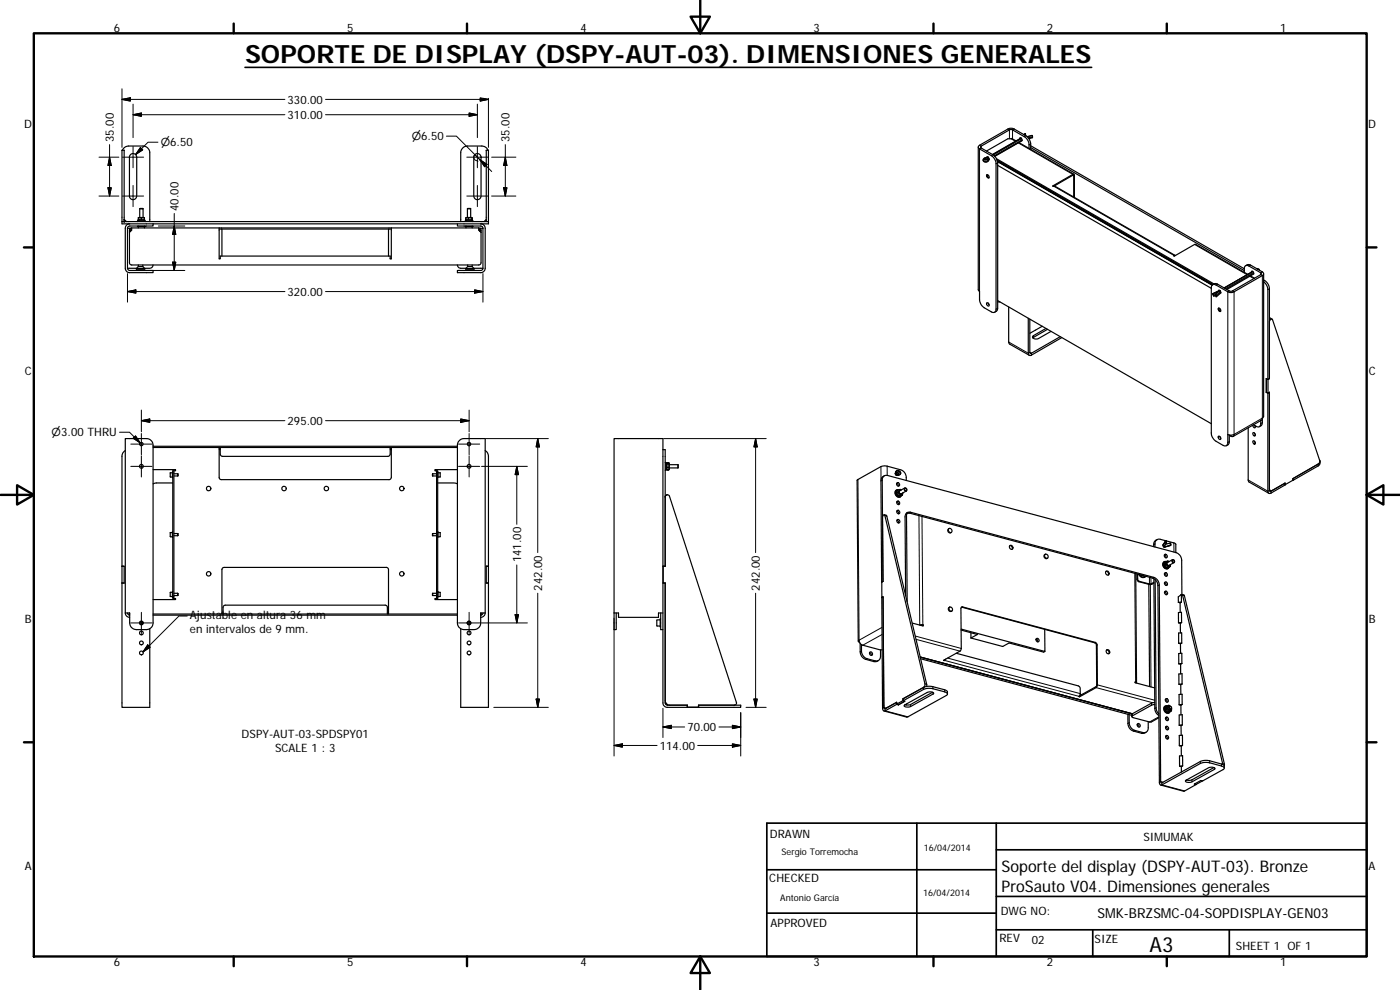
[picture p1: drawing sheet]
<svg xmlns="http://www.w3.org/2000/svg" width="420mm" height="297mm" viewBox="0 0 420 297" stroke-linecap="round" stroke-linejoin="round" font-family="sans-serif">
<g fill="none" stroke="#000" stroke-width=".36">
<path d="M36.6 45.1h.1M36.6 45.1v21.4M36.6 45.1h.7M36.7 45.1l.6-.8 1-.4 4.6-.1a2.04 2.04 0 0 1 2 2v20.7M37.3 45.1h.1M37.3 45.1v21.3M39.3 46.3a1.1 1.1 0 0 1 1.1-.1 1.1 1.1 0 0 1 .6 1v11.6a1.09 1.09 0 0 1-1.1 1.1 1.09 1.09 0 0 1-1-1.1v-11.6zM142.6 46.3a1.1 1.1 0 0 1 1.1-.1 1.1 1.1 0 0 1 .7 1v11.6a1.09 1.09 0 0 1-1.1 1.1 1.09 1.09 0 0 1-1.1-1.1v-11.6zM145.9 45.1h.1M145.9 45.1h.7M145.9 45.1v21.4M146.4 45.1l-.5-.8-1-.4-4.6-.1a2.01 2.01 0 0 0-2 2v20.7"/>
<path d="M146.6 45.1h.1M146.6 45.1v21.4M293.6 44.1v42.8l.4 .5v2.5a3.2 3.2 0 0 0 1.4 2.5l2.1 1.2a.85 .85 0 0 0 1 .1 .85 .85 0 0 0 .4-.9v-43.7a3.1 3.1 0 0 0-1.4-2.4l-3.5-2a.59 .59 0 0 1-.4-.6 .59 .59 0 0 1 .4-.5l8.5-4.9a2.02 2.02 0 0 1 1.9 0l3.5 2a3.1 3.1 0 0 1 1.4 2.5v1.6M295.5 47.6l1-.3-.4 .5a.36 .36 0 0 1-.4 .1 .36 .36 0 0 1-.2-.3zM296.1 47.3v-.1a.46 .46 0 0 1 .6-.1 .46 .46 0 0 1 .1 .6M296.1 52.5a.54 .54 0 0 1 .7 .2 .54 .54 0 0 1-.2 .7 .7 .7 0 0 1-.5-.9zM296.2 52.5l.5 .8M296.3 47.3h.1M296.3 52.4a.7 .7 0 0 0 .5 1M296.5 47.4l.2 .6M296.5 47.1l-.9 .3a.73 .73 0 0 0-.2 1.2 .73 .73 0 0 0 1.2-.3l.1-.3M296.8 48h-.1"/>
<path d="M299.1 47.6l65.2 37.6M299.2 48l64.9 37.3M299.3 48v.3l64.5 37.2M299.4 48.5l64.4 37.1M299.4 49.6l64.1 36.9M300.5 48.7l-.2 .2M304.9 42.3l-1.3-.7h-1.1l-6.4 3.7M305.8 42.8l16.5 9.5M306 41.7v-.2a.44 .44 0 0 1 .6-.1 .44 .44 0 0 1 .1 .6M306.2 52l-.2 .2M306.4 41.4l-8.6 5M306.7 42.3l-8.1 4.6"/>
<path d="M307.8 40.2v.5M307.8 40.2l-.3 .3M307.8 40.2l-.5 .2M308.3 41l1.5-.3v.6l-1 .3M308.8 44.5v-1a2.94 2.94 0 0 0-1.4-2.5l-3.5-2-.7-.1-8.8 5 .1 .5 3.5 2a3.1 3.1 0 0 1 1.4 2.5v43.6l-.1 .6-.8 .6M309.3 43.7l64.1 36.9M309.3 44.3l64.1 36.9M316.3 55.9l5.8-3.3 .1 6.5M322.4 59.2l-.1-6.9-6.4 3.5 .7 .1 36 20.7M36.6 66.5v.7h9.3M36.6 66.5h110M37.3 65.8l.6 .7"/>
<path d="M38.3 68.5v12M38.3 68.5h.9M38.9 69.1v9.7l.1 .5 .5 .2h104.2l.5-.2 .2-.5v-9.4M38.9 69.4h.3M38.9 69.1h.3v.3M38.9 67.2a1.3 1.3 0 0 0-1.3 1.3v12a1.3 1.3 0 0 0 1.3 1.3h7v-.6h-7l-.3-.1-.3-.6M39.2 69.4h.1M39.5 68.4l-.5 .2-.1 .5M39.5 68.7l-.3 .4M39.5 68.4v.7l-.6 .6M39.5 68.4h26.3M41.3 66.5v-.2h2.3v.2"/>
<path d="M41.3 67.8v.2h2.3v-.2M41.4 66.3v-.2h2.1v.2M41.5 68v.4M41.5 65.4h.9M41.5 80h1.4M41.5 65.4v.5M41.5 79.5v.5M41.5 80l-.6 .6M41.5 67.8h1.9M41.5 65.9l.2 .2M41.9 62.7v2.6M41.9 62.7h1"/>
<path d="M42.4 65.4h.9M42.4 65.9h.9M42.4 65.4v.5M42.4 65.9h-.9M42.9 79.5v.5M42.9 80l.5 .6M42.9 62.7v2.6M43.3 68v.4M43.3 65.4l-.1-.1h-1.5l-.2 .1M43.3 65.9l-.1 .2M43.3 65.4v.5M45.9 79.5l-.5 .9-2 .1"/>
<path d="M45.9 67.2h91.4M45.9 67.2v.6h-7l-.4 .2-.2 .5M65.8 68.7h51.6M65.8 68.4h51.6M66.6 68.7v8.1M116.6 68.7v8.1M117.4 68.4v9.3h-.3v-.9h-51v.9h-.3v-9.3M117.4 68.4h26.3M137.3 79.5l.5 .9 2 .1M139.6 66.5v-.2h2.3v.2M139.6 67.8v.2h2.3v-.2M139.7 66.3v-.2h2.1v.2"/>
<path d="M139.8 65.4h.8M139.8 65.9l.2 .2M139.8 65.9h.8M139.8 65.4v.5M139.8 68v.4M139.8 67.8h1.9M140.3 62.7h1M140.3 62.7v2.6M140.3 80h1.4M140.3 79.5v.5M140.3 80l-.5 .6M140.6 65.4h1"/>
<path d="M140.6 65.9h1M140.6 65.4v.5M141.3 62.7v2.6M141.6 65.4h.2v.5h-.2M141.6 65.4v.5M141.7 68v.4M141.7 79.5v.5M141.7 80l.6 .6M141.7 65.3h-1.7l-.2 .1M141.7 66l-.2 .1M143.7 68.7l.3 .4M143.7 68.4v.7l.7 .6"/>
<path d="M143.7 68.4l.5 .2 .2 .5M144 68.5h.9M144 69.1v.3h.4v-.3M144 69.4h.1M144 69.1h.4M144.3 67.2a1.37 1.37 0 0 1 1.3 1.3v12a1.37 1.37 0 0 1-1.3 1.3h-7v-.6h7l.4-.3 .2-.4M144.9 68.5v12M145.9 65.8l-.6 .7M146.6 66.5v.7h-9.3v.6h7l.4 .2 .2 .5M352.7 76.7h-.5l.2 .2 6.3-3.6 15.8 9M373.8 79.7l.7-.3h.6l3.8 2.2a.59 .59 0 0 1 .3 .5 .59 .59 0 0 1-.3 .6l-8.5 4.8a2.02 2.02 0 0 1-1.9 0l-3.6-2a.88 .88 0 0 0-1-.1 .88 .88 0 0 0-.4 1v43.5a3 3 0 0 0 1.4 2.5l2.2 1.2a.88 .88 0 0 0 1 .1 .88 .88 0 0 0 .4-.9v-2.5a2.02 2.02 0 0 0 1.9 0 .57 .57 0 0 1-.3 .7 .57 .57 0 0 1-.7-.1l-.5-.3M38.3 80.5h2.7"/>
<path d="M40.9 80.6a.81 .81 0 0 0 1.1 .2h1.4v-.2M40.9 80.6h2.5M139.8 80.6a.76 .76 0 0 0 1.1 .2h1.4v-.2M139.8 80.6h2.5M142.2 80.5h2.7M296.1 90.9a.55 .55 0 0 1 .7 .3 .55 .55 0 0 1-.2 .6 .73 .73 0 0 1-.5-.9zM296.5 90.9l.4 .6M299.4 90.2l64.1 36.9M299.4 90.6h.7M302.7 92.1l.1 10.9 6.1 3.6M308.6 95.5v10.5a.6 .6 0 0 0 .3 .6 .6 .6 0 0 0 .7 0l9.1-5.3M309.1 95.8l.1 10.2 9-5"/>
<path d="M310.7 99.1l-1.6 .9M312.8 97.9l-2.1 1.2M313.9 98.6l-3.7 2.1a.61 .61 0 0 0-.2 .8 .61 .61 0 0 0 .8 .2l.9-.2 3.7-2.1M314.4 98.8l-4.4 2.6M361.5 83.8l-.3 .2M362.3 84.3v.3M364 88.1l.3 .7M364 88.1h.1M364 88.1l2-.9-1.4 1.1M364.6 88.3l.4 .2 .1 .5zM364.7 88.6l-.4 .2M365.7 92.5a.55 .55 0 0 1 .6 .3 .55 .55 0 0 1-.2 .7l-.5-.6z"/>
<path d="M365.7 92.5l.6 .9M365.8 92.4l.1 .7 .4 .3M365.9 87.2h.1M366.1 87.1l-2.1 1M366.1 87.2h.1M366.2 87.3l-.4-.3-.1 .4M366.4 87.9l-1.3 1.1M373.4 80.6a.85 .85 0 0 1 .4-.9 .85 .85 0 0 1 1 .1l3.7 2.1v.4l-8.9 5.1-.7-.1-3.7-2.2h-.6l-.7 .3M373.4 80.6v1.1M375.3 82.8l1.2 .7M375.5 81.7l.1-.3 .2-.1 .4 .5M376 81.4l-8.6 5"/>
<path d="M376.2 82.2l-8 4.7M377.3 80.7h.5l.2 .4M377.3 80.7l.1 .1M379.2 84a3.2 3.2 0 0 1 1.8 2.6v27M379.2 84.6a3.2 3.2 0 0 1 1.3 2.3v26.9M379.2 82.1v42.8l-.3 .6M381 95.5l.8 .3M381 96.6a.61 .61 0 0 1 .2-.7 .61 .61 0 0 1 .7 0l14.2 42.5-.5 .8-7.6 4.4M380 117.7l.5 .3M380.1 113.6v4.1M380.1 117.7l.4 .2M380.1 117.7h-.1"/>
<path d="M380.5 113.8l-.5-.2v4.1M380.5 113.8h.1M380.5 113.8v4.1M380.9 117.7h.1M380.9 113.6h.1M381 113.6l-.5 .2M381 117.7v29.6l.3 .1 4.4-2.5-.1 .6-4.2 2.5a.58 .58 0 0 1-.6 0 .58 .58 0 0 1-.3-.6v-29.4M381 117.7l-.5 .3M381 117.7l-.5 .2M37.6 131.6h6.3a2 2 0 0 1 2 2v53.3a1.97 1.97 0 0 1-2 2h-3a2.08 2.08 0 0 1-2-2v-3h-1.3zM37.6 135.2l-.7 .7-.3 1v75.3h8.3v-23.6M45.9 134.3h91.4"/>
<path d="M45.9 133.9h91.4M65.8 134.3v9l.3 .5 .3 .1h50.5l.5-.6v-9M65.8 134.9h.3M66.1 134.3v2.1l.7 .5h49.6l.7-.5v-2.1M117.1 134.9h.3M138 132.1l1.3-.5h6.3v52.3h-1.3v3a1.97 1.97 0 0 1-2 2h-3a2.05 2.05 0 0 1-2-2v-53.3l.2-1zM145.6 135.2l.7 .7 .3 1v75.3h-8.3v-23.6M199 134.9v-3.3h-14.7v52.3M199 134.9h.6v35h-.6v5h.6v36M199 134.9v76a1.34 1.34 0 0 0 1.3 1.3h6M199.6 138.7v2.4M199.8 138.9h.3v2h-.3"/>
<path d="M200.2 139.2h.5M200.2 139.2v1.1M200.2 138.9v.3M200.2 138.9h.1M200.2 138.9l-.1 .3M200.7 138.9l.2 .3v1.5l-.2 .3M200.7 138.9v.3M200.7 139.2v1.1M200.7 138.9h-.5M200.9 139.4h2.5M203.4 139.4v1M365.7 130.9a.53 .53 0 0 1 .6 .3 .53 .53 0 0 1-.2 .7l-.5-.6z"/>
<path d="M366.1 131l.3 .5M368.9 130.5v2.5l-.9 .7M374.6 128.3v15.9l.3 .4 5.9 3.4M376 127.6a.47 .47 0 0 0 .1 .6 .47 .47 0 0 0 .7-.1l-.1-.3M376.1 129.8a.54 .54 0 0 1 .6 .3 .54 .54 0 0 1-.2 .7 .73 .73 0 0 1-.4-1zM376.1 132.2a.5 .5 0 0 1 .7 .4 .5 .5 0 0 1-.4 .6 .64 .64 0 0 1-.3-1zM376.5 129.9l.3 .6M376.5 132.4l.3 .5M376.5 127.7l.3 .3M378.4 126.2v.9a.86 .86 0 0 1-.5 .9 .86 .86 0 0 1-.9-.1l-.9-.5M378.9 125.5l-.3 .6-8.5 4.9M378.9 125.5l-.1 1.8-.8 .7"/>
<path d="M395.6 139.3l-7.5 4.3M396 138l.2 .5-.5 .7M396.2 138.5l-.1 .7-.3 .5-7.7 4.4M45.9 140.9h6.8v.3h-.5M51.7 141.9h-.6v1.2h.6M51.7 159.8h-.6v1.2l.6 .1M51.8 159.6v1.6M51.8 141.6v1.7M51.8 141.2h.4v38.4h-.4zM51.8 144.9h-4.9l-1 .3M52.2 142.2h1.1M52.2 142.8h1.1"/>
<path d="M53.3 142.2v.6M129.9 142.2v.6M129.9 142.2h1.1M129.9 142.8h1.1M131 141.2h.3v38.4h-.3zM131.3 159.6v1.6M131.3 141.6v1.7M131.3 144.9h5l1 .3M131.5 159.8h.6v1.2l-.6 .1M131.5 141.9h.6v1.2h-.6M137.3 140.9h-6.8v.3h.5M199.6 149.1a.66 .66 0 0 1 .6-.6 .66 .66 0 0 1 .7 .4l20.2 62-.3 .5-.4 .2"/>
<path d="M199.8 148.7l-.2 .3M200.1 140.7l.1 .3M200.2 148.5l-.3 .1M200.2 148.5h.1M200.2 140.9v.1M200.2 141h.5M200.2 140.3h.5M200.2 140.3v.7M200.7 140.3v.7M200.9 140.4h2.5M264.8 155.3a.55 .55 0 0 1 .1-.6 .55 .55 0 0 1 .6-.1l12.1 50.6-.3 .9-6.3 3.6v.5l-1.9 1.1M265.4 154.5l.7 .4 12 50.5v.6"/>
<path d="M265.4 142.7l-.7 .6-.3 .7 .2 30.6M268.7 141.9h.1M268.8 142.3l-.1-.1a.8 .8 0 0 1 1-1l.3 .2a.64 .64 0 0 1 .3 .7 .64 .64 0 0 1-.6 .5l-.5-.1M268.9 142.5l.5 .1M269 142.5h.2M269.1 147a1.18 1.18 0 0 0-.3 1.5 1.18 1.18 0 0 0 1.4 .6M269.1 148l.6 .8M269.1 145l.4 .4 .1 .5M269.1 150.5l.5 .4v.5M269.1 142.6h.1M269.2 153.3l.3 .3 .1 .6M269.2 142.5l-.1 .1"/>
<path d="M269.2 156.1l.4 .4v.4M269.2 141.9l-.3 .5 .2-.4a.33 .33 0 0 1 .4-.1 .33 .33 0 0 1 .1 .5h-.7M269.2 141.9h.2M269.2 141.9h.1M269.2 153.2a.49 .49 0 0 1 .8 .3 .49 .49 0 0 1-.6 .6l-.3-.4zM269.2 147.1l-.1 .9M269.3 147.1a1.04 1.04 0 0 0-.3 1.3 1.04 1.04 0 0 0 1.3 .5M269.3 141.9h.1M269.3 147.8l.7 .9M269.3 147.8l-.2 .2M269.5 147h1M269.5 147l-.3 .1"/>
<path d="M269.5 147a1.11 1.11 0 0 0-.7 1.4 1.11 1.11 0 0 0 1.4 .6l.3-.3a1.06 1.06 0 0 1-1.3-.3 1.06 1.06 0 0 1 0-1.3M269.5 147l-.2 .8M270 148.7l-.3 .1M270.4 147.1a.62 .62 0 0 0-.6 .9 .62 .62 0 0 0 1.1 0M270.8 148.6l-.8 .1M270.8 148.6l-1.1 .2M271 147.9l-.2 .7M271.5 146.4l-1.5 .9a.51 .51 0 0 0-.1 .6 .51 .51 0 0 0 .6 .2M272 144.2a2.68 2.68 0 0 0-1.7-3.2l-4.1-1.1h-1.4l-7.6 4.1 .4 48.4M272 147.3l-1.5 .8M272 154l.3 26.6M272.1 153.9h.8l73 19.5a2.48 2.48 0 0 1 1.6 2.3l.4 59a.6 .6 0 0 0 .2 .7 .6 .6 0 0 0 .6 .1l12-6.6 2-.1 3.9 1a.59 .59 0 0 1 .7 .3 .59 .59 0 0 1-.2 .8l-6.2 3.4"/>
<path d="M272.8 153.9l-.8 .4M284.7 158.7a.61 .61 0 0 1 1 .3 .61 .61 0 0 1-.6 .8l-.5-.6zM284.8 158.6a.68 .68 0 0 0-.3 .9 .68 .68 0 0 0 1 .3M381 146.6a.57 .57 0 0 0 .2 .6 .57 .57 0 0 0 .7-.1M381 147l.2 .2M385.6 145.4h.1M388 143.6v.5M388 144.1l-2.3 1.3M388.1 143.6l-.1 .5M36.6 169.9h.7v5h-.7M36.6 174.9h.7M36.6 169.9h.7"/>
<path d="M51.7 177.7l-.6 .1v1.2h.6M51.8 177.5v1.7M52.2 178h1.1M52.2 160.1h1.1M52.2 160.7h1.1M52.2 179.6h.5v.3h-6.8M52.2 178.7h1.1M53.3 178v.7M53.3 160.1v.6M129.9 160.1v.6M129.9 160.1h1.1M129.9 160.7h1.1"/>
<path d="M129.9 178v.7M129.9 178h1.1M129.9 178.7h1.1M131 179.6h-.5v.3h6.8M131.3 177.5v1.7M131.5 177.7l.6 .1v1.2h-.6M145.9 174.9h.7M145.9 169.9h.7M146.6 169.9h-.7v5h.7M199 174.9h.6M199 169.9h.6M264.6 174.6v.1"/>
<path d="M264.6 174.6l.4-.1-.2-30.4a1.27 1.27 0 0 1 1.6-1.4l86.6 23.1a2.45 2.45 0 0 1 1.6 2.3l.1 10.3 .8 .4 12 50.5-.1 .5M264.6 174.7l.1 4.6 .3-.2M264.7 179.3h.1M265 179.1l.3 33.4 .4 .1 3.4-1.9M265 179.1l-.4 .2 .3 33.2a.63 .63 0 0 0 .1 .6 .63 .63 0 0 0 .7 .2l3.4-2M271.8 178.7l-.2-23.6a1.29 1.29 0 0 1 1.7-1.4l73 19.5a2.46 2.46 0 0 1 1.6 2.3l.4 59.1 .4 .3 12-6.6h2.3l3.8 1 .6 .5M303.1 163.7a.75 .75 0 0 1 .6 1.1M313.7 166.3a.63 .63 0 0 1 .8 .4 .63 .63 0 0 1-.5 .8 .75 .75 0 0 1-.3-1.2zM313.7 166.3a.67 .67 0 0 0-.3 1 .67 .67 0 0 0 1 .2M331.9 171.5a.7 .7 0 0 1 .7 .3 .7 .7 0 0 1 0 .8M331.9 171.4a.6 .6 0 0 1 .9 .4 .6 .6 0 0 1-.6 .7l-.4-.4zM340.9 172.1l.2 32.7"/>
<path d="M341.2 172.2v1.6l.3 .6 3.3 .9M341.4 172.3v1.5l.4 .6 3.3 .9 1.2-.6M341.7 172.3a1.35 1.35 0 0 0 2 .8M342 172.4a1.24 1.24 0 0 0 1.9 .5M342.4 172.5l.1 .1M342.5 172.6l1.2 .3M342.6 172.6h-.1M344.8 175.3l.2 30.7M346.3 174.9l-.7 .4h-.8M346.3 173.6l.3 39a2.48 2.48 0 0 0 1.2 2.1M346.7 173.9l.3 38.5 .2 1 .6 .8M347.3 161.9a1.63 1.63 0 0 0-1.1 2.1"/>
<path d="M349.2 163.3l-.1 .1M349.4 168.5a1.19 1.19 0 0 0-.3 1.5 1.19 1.19 0 0 0 1.5 .6M349.5 166.5l.3 .3 .1 .6M349.5 172l.4 .3 .1 .6M349.5 174.8l.5 .4v.5M349.5 169.7l.7 .7M349.5 177.6l.5 .4v.4M349.6 174.7a.52 .52 0 0 1 .7 .3 .52 .52 0 0 1-.4 .7l-.4-.5zM349.6 166.3a.51 .51 0 0 1 .8 .5 .51 .51 0 0 1-.8 .4l-.2-.5zM349.6 168.6a1.04 1.04 0 0 0-.3 1.3 1.04 1.04 0 0 0 1.3 .5M349.7 169.6l.8 .6M349.7 168.6v1"/>
<path d="M349.7 168.6l-.2 .1v1M349.7 169.6l-.2 .1M349.8 162.3l-.8 1.1M349.8 162.3l.3-.1v.7a.39 .39 0 0 1-.4-.2 .39 .39 0 0 1 .1-.4zM349.9 162.2l-1.7-.4a1.25 1.25 0 0 0-1.6 1.4v.9M350 168.5a.95 .95 0 0 0-.5 1.3 .95 .95 0 0 0 1.4 .3M350 168.5a1.09 1.09 0 0 0-1 1.1 1.09 1.09 0 0 0 1.1 1l.6-.1 .2-.4M350.1 162.3l2.8 .9v2.6M350.1 162.9l-.7 1.2M350.5 170.2l-.3 .2M350.7 168.6a.67 .67 0 0 0-.7 .8 .67 .67 0 0 0 1.1 .4l.1-.4M350.8 168.5l-.3-.2-.8 .3"/>
<path d="M351.2 162.9l.2 .4-.2 .3M351.2 162.9v.7M351.2 162.9l-1.3 .4M351.2 163.6l-1.8 .5h.3M351.2 169.9l-.7 .3M351.2 169.9l-1 .5M351.3 169.4l-.1 .5M351.3 163.7l-1.7 .4M351.8 167.9l-1.4 .9a.5 .5 0 0 0-.1 .6 .5 .5 0 0 0 .5 .2l1.6-.8M354.5 178.4l-.9 .7v1.6M354.5 178.4l-.1 .1M354.5 178.4h.3l.1 .2 12 50.8"/>
<path d="M354.6 178.4v2.3M37.6 183.9a1.3 1.3 0 0 0 1.3 1.3M38.3 183.9l.3 .6 .3 .1M38.9 184.2h.1M38.9 183.9v.7M42.2 186.5h.5l.2 .4-.2 .4h-.5l-.3-.4zM45.9 184.6h91.4M45.9 184.2h91.4M66.6 184.2v-13.3l.2-.5 .5-.2 48.8 .1 .5 .6v13.3M66.9 184.2l.1-2.1 .6-.5h48l.6 .5 .1 2.1M140.6 186.5h.5l.1 .5-.3 .4-.4-.1-.2-.5zM144.3 184.2h.1"/>
<path d="M144.4 183.9v.7M144.9 183.9l-.2 .5-.4 .2M145.6 183.9a1.37 1.37 0 0 1-1.3 1.3M184.3 183.9v5h.6v-5M184.3 183.9h1.3v1.3h12v-1.3h1.4M198.1 186l-1 .1v1.7h1M198.3 183.9v5h.7M198.3 185.7v2.4M258 192.7l-.4-.3 .2-.3a1.57 1.57 0 0 0 1.1 1.5l5.1 1.4h.7M258.1 193l.1 2.6a2.38 2.38 0 0 0 1.6 2.2l2.7 .7 1.1-.3M258.5 193.4v1.9a2.51 2.51 0 0 0 1.7 2.3l2.4 .7a1.25 1.25 0 0 0 1.7-1.4v-1.9M261 195.8l.4 .2 .1 .6"/>
<path d="M273.8 186.9l3.3 .9-.1-.3h-1M276.2 197.1l63.6 17.1M276.3 187.6l.6 .2M276.3 197.7l63.4 16.9M277.1 187.5l-.2 .1M283.4 198v.2M283.8 197.8l-.3 .4-.3-.1 4.9-2.7 .3-.5v-12.3l.4-.5 39.9 10.6 .6 .8v12.2l-.3 .6-5 2.8M284.9 182.3a.59 .59 0 0 1 .9 .3 .59 .59 0 0 1-.5 .7l-.5-.5zM285 182.2a.67 .67 0 0 0-.3 .9 .67 .67 0 0 0 1 .2M287 196l36.6 9.8 .6 .6v2l-.5 .6 .3 .1M288.4 188.7l25.2 6.8-.1-6.7M288.4 189l4.9 1.4-1.9 1"/>
<path d="M288.5 182.2l40.3 10.8 .2 .6 .1 12.1-.1 .3-5 2.7M291.4 191.4l9.5 2.6 1.9-1.1 10.4 2.8 .4-.2M291.4 189.8v1.6M311 191.7l.3 .3 .1 .6M332.1 195a.75 .75 0 0 1 .6 1.2M353.6 180.7l.6 .2M353.7 186.9l.5 .1M353.7 193l.6 .2M353.8 199.2l.5 .1M354.2 180.9v2.9M354.2 187l.1 2.9M354.3 193.2v2.8"/>
<path d="M354.3 199.3v2.9M354.6 180.7h-1M354.6 180.7l-.4 .2M354.6 186.8v-3.1l-.9 .1v3.1M354.6 186.8l-.9 .1M354.6 186.8l-.4 .2M354.7 193l-.1-3.1h-.9v3.1M354.7 193h-1M354.7 193l-.4 .2M354.7 199.1v-3.1l-1 .1 .1 3.1M354.7 199.1l-.9 .1M354.7 199.1l-.4 .2"/>
<path d="M199.6 210.9l.7 .5M199.6 210.2a1.3 1.3 0 0 0 1.3 1.4M199.6 210.9l.2 .5 .5 .2h6v.6M209.6 211.6v.6h-3.3M209.6 211.6h10.8M209.7 211.6v.6h-3.4M220.4 211.6h1.9v.6h-12.6M265.2 211.6a.6 .6 0 0 0 .2 .7 .6 .6 0 0 0 .6 .1M265.7 212.5h.2M269.1 211.3l.5 .2M269.1 210.7v.6M269.1 211.3l.6 .1"/>
<path d="M269.6 211.4v.1M271.1 210.2l6.9-3.6h1.7l3.8 1a.61 .61 0 0 1 .7 .2 .61 .61 0 0 1 0 .8l-11.9 6.5-7-1.8M271.4 211.6l6.8-3.8 .9-.2a.69 .69 0 0 1 1 .6l-7.4 4a1.1 1.1 0 0 1-1.4-.5zM271.5 210.4l-1.8 1M272 211.2v.3M279.9 207.7l-6.8 3.8h-1.5M284.3 208.2v-.7l-.8-.5-3.8-1h-2l-6.7 3.6 .1 .6 .5 .2-2 1.1M324 208.8v.3M324.2 208.3l.4 .1M338.5 214.3v2.8a2.43 2.43 0 0 0 1.7 2.3l2.7 .6 1-.3M338.9 214.4v2.5a2.51 2.51 0 0 0 1.6 2.2l2.5 .7a1.27 1.27 0 0 0 1.6-1.4v-1.9M339.8 214.2l-.1 .8"/>
<path d="M340.7 204.7v.2M341 204.9v-.2l-.3-.2v.4l5.8 1.5M341.3 217.3l.5 .4v.4M346.6 210.8l-.9 .1-5.9 3.3M346.6 211.4l-1 .2-5.9 3.4 .4 .3 5.1 1.4 2.6-1.4M349.6 212l.7-.2a.96 .96 0 0 0-.5 1.3 .96 .96 0 0 0 1.4 .3 1.08 1.08 0 0 1-1.4 .3 1.08 1.08 0 0 1-.4-1.4zM349.7 211.9a1.18 1.18 0 0 0-.3 1.5 1.18 1.18 0 0 0 1.5 .5M349.7 209.8l.5 .4v.5M349.8 215.3l.4 .3 .1 .6M349.8 213l.8 .7M349.8 218.1l.4 .3 .1 .6M350 211.9a1.03 1.03 0 0 0-.4 1.3 1.03 1.03 0 0 0 1.4 .5"/>
<path d="M350.1 211.9l-.3 .1v1M350.1 212.9l-.3 .1M350.1 212.9l.7 .7M350.1 211.9a.79 .79 0 0 1 1.1 0M350.1 211.9v1M350.8 213.6l-.2 .1M351 211.9l-.3 .2a.5 .5 0 0 0-.1 .6 .5 .5 0 0 0 .5 .2l.4-.1M351.1 211.9a.68 .68 0 0 0-.8 .8 .68 .68 0 0 0 1 .4l.2-.4M351.6 213.3l-.8 .3M351.6 213.3l-1 .4M351.6 212.6v.7M353.8 205.3l.6 .1"/>
<path d="M353.9 211.5l.5 .1M353.9 217.6l.5 .1M354.4 205.4v2.9M354.4 211.6v2.9M354.4 217.7l.1 2.9M354.8 205.2l-.1-3.1-.9 .1v3.1M354.8 205.2l-1 .1M354.8 205.2l-.4 .2M354.8 211.4v-3.1l-.9 .1v3.1M354.8 211.4l-.9 .1M354.8 211.4l-.4 .2M354.8 217.5v-3.1l-.9 .1v3.1"/>
<path d="M354.8 217.5l-.9 .1M354.8 217.5l-.4 .2M349.8 220.9l.4 .2 .1 .6M353.9 223.7l.6 .2M354 229.9l.5 .1M354.5 223.9v2.9M354.5 230l.1 1.6M354.9 223.7v-3.1l-1 .1v3M354.9 223.7h-1M354.9 223.7l-.4 .2M354.9 229.8v-3.1l-.9 .1v3.1M354.9 229.8l-.9 .1"/>
<path d="M354.9 229.8l-.4 .2M355.8 234.2l7-3.9 .7-.1a.73 .73 0 0 1 1.1 .6l-6.9 3.8-.8 .2a.74 .74 0 0 1-1.1-.6zM358.5 235.2l.5 .2M359 235.4l-3.7 2-7-1.9M360.9 234.3l-1.9 1.1M360.9 234.3l-.5-.1-2 1.1h.6M364.3 230.3l-6.7 3.8h-1.5M367.4 229.8v.6"/>
<circle cx="42.4" cy="133.2" r=".49"/>
<circle cx="42.4" cy="139.9" r=".57"/>
<circle cx="140.8" cy="133.2" r=".48"/>
<circle cx="140.8" cy="139.9" r=".57"/>
<circle cx="62.6" cy="146.6" r=".67"/>
<circle cx="85.2" cy="146.6" r=".67"/>
<circle cx="97.9" cy="146.6" r=".67"/>
<circle cx="120.6" cy="146.6" r=".67"/>
<circle cx="269.6" cy="145.3" r=".49"/>
<circle cx="269.6" cy="150.8" r=".49"/>
<circle cx="269.7" cy="156.4" r=".49"/>
<circle cx="271.7" cy="146.9" r=".45"/>
<circle cx="271.8" cy="146.8" r=".35"/>
<circle cx="62.6" cy="172.2" r=".67"/>
<circle cx="120.6" cy="172.2" r=".67"/>
<circle cx="303.5" cy="164.1" r=".59"/>
<circle cx="350" cy="172.3" r=".49"/>
<circle cx="350" cy="177.9" r=".49"/>
<circle cx="352.1" cy="168.3" r=".45"/>
<circle cx="352.2" cy="168.4" r=".36"/>
<circle cx="42.4" cy="192.9" r=".56"/>
<circle cx="42.4" cy="195.9" r=".57"/>
<circle cx="42.4" cy="189.9" r=".56"/>
<circle cx="42.4" cy="186.9" r=".56"/>
<circle cx="140.8" cy="192.9" r=".57"/>
<circle cx="140.8" cy="195.9" r=".58"/>
<circle cx="140.8" cy="186.9" r=".57"/>
<circle cx="140.8" cy="189.9" r=".57"/>
<circle cx="261.5" cy="196.2" r=".52"/>
<circle cx="311.4" cy="192.1" r=".52"/>
<circle cx="332.5" cy="195.5" r=".59"/>
<circle cx="341.8" cy="217.7" r=".52"/>
<circle cx="350.2" cy="210.1" r=".5"/>
<circle cx="350.3" cy="215.7" r=".5"/>
<circle cx="350.3" cy="218.4" r=".5"/>
<circle cx="351.1" cy="212.4" r=".45"/>
<circle cx="351.3" cy="212.3" r=".35"/>
<circle cx="350.3" cy="221.2" r=".5"/>
</g>
<g fill="none" stroke="#000" stroke-width=".3">
<path d="M36.6 26.6v17.6M36.6 29.8l2.5-.5v1zM36.6 29.8h48.9M39.9 31.2v10.1M39.9 34.4l2.5-.5v1zM39.9 34.4h45.6M97.7 29.8h48.9M97.7 34.4h45.6M140.8 33.9l2.5 .5-2.5 .5zM143.3 31.2v10.1M144.1 29.5v.8l2.5-.5M145.1 29.5l1.5 .3"/>
<path d="M146.6 29.5v14.7M302.5 38.7l.4 .3v2.6M304.4 38.7l-.5 .3v2.7M29.7 47.2h6M29.7 58.8h6M32.4 56.3h1l-.5 2.5zM32.9 43.4v15.4M32.9 47.2l.5 2.5h-1zM36.8 47.2h6.3M36.8 58.8h6.3M39.9 44v6.3M39.9 55.6v6.4"/>
<path d="M42.1 44.3l.7 .7-2.1 1.4zM47.4 42.7h-3l-3.7 3.7M134 40.9h3l7 7M140.1 47.2h6.3M140.1 58.8h6.3M142.2 47.3l.3 .6 .7 .3M142.4 46.6l-.2 .5M142.5 46.4l1.5 1.5M143.3 44v6.3M143.3 55.6v6.4M143.4 48.2h.1M144 47.9l2.2 1.4-.8 .7z"/>
<path d="M144 47.9l3.6 3.6M147.5 47.2h7.3M147.5 58.8h7.3M151.1 56.3h1l-.5 2.5zM151.6 47.2l.5 2.5h-1zM151.6 43.4v15.4M294 43.6l.5 .3v.5l-.5 .3v42.7M295.1 47.9a.9 .9 0 0 0 1.5 .1M295.7 47.4l-.3 .1a.52 .52 0 0 0 .4 .6 .52 .52 0 0 0 .6-.3l.2 .2M295.7 47.5v.4M296.6 48v.3M296.6 47.2l-1 .2"/>
<path d="M296.7 47.3l-.4 .5M296.8 47.9a.99 .99 0 0 1-.8 .6 .99 .99 0 0 1-.9-.4M296.8 47.9v.1M296.8 47.7v.2M296.8 47.7l-.2 .3M298 46.4l-.5 .3M299.4 48.9l-.5 .2M302.9 50.1v.3M303.4 41.6l1.3 .8M303.9 50.7v.2M305.6 42.9l16.4 9.4 .2 .4 .2-.1M306.5 41.4l-8.6 5"/>
<path d="M306.6 41.6l-8.5 4.9M306.7 42.2v.1M306.7 42.2l-8.2 4.7M306.7 42v.2M306.7 42l-8.3 4.7M307.7 40.1l-.3 .4M307.9 40.7l-.5 .3M309.3 43.2l-.5 .3M309.8 40.7l-1.5 .3M309.9 41.2l-1.2 .3M309.9 41l-1.3 .4M316.3 55.9l36 20.9"/>
<path d="M47.5 67.8h8M51.8 78.7h1l-.5 2.5zM52.3 64.1v17.1M52.3 67.8l.5 2.5h-1zM358.5 73.3l15.8 9.1M375.3 79.5l-.5 .3M38.3 87.5l2.5-.5v.9zM38.3 87.5h47.2M38.3 82.1v8.6M45.5 81.2h10M97.7 87.5h47.2M142.4 87l2.5 .5-2.5 .4z"/>
<path d="M144.9 82.1v8.6M299.4 92.5l-.5 .3M365.4 85.3l-.5 .2M366.1 87.1l-2.1 1M366.1 87.2l-1.4 1.1M366.2 87.3l.1 .2M366.3 87.5l-1.3 1M366.3 87.5l.1 .2M366.4 87.7v.2M366.4 87.7l-1.3 1.1M368.9 87.3l-.4 .2v42.8M375.1 82.9l1.2 .7"/>
<path d="M376 81.4l-8.6 5M376 81.5l-8.5 4.9M376.2 82.2v-.4l-8.4 4.8M376.3 82l-8.3 4.7M377.3 80.7l.2 .1M377.9 80.8l-.1 .2M378 81v.1M378.9 81.6l-.5 .3v.5l.5 .3v42.8l-8.5 4.8v-42.8l-.5-.2M379.5 84.2l-.3 .1M381 86.6l-.5 .3M302.7 102.6l5.9 3.4 .5-.3 .5 .3v.6M310.2 100.7v.5"/>
<path d="M35.9 129.7h3l3.2 3.2M39.3 139.9h6.3M39.3 133.2h6.3M40.7 130.8l1.4 2.1-2.1-1.4zM42.4 123v6.6M42.4 126.2l2.5-.5v1zM42.4 126.2h43.1M42.4 130.1v6.3M42.4 136.8v6.3M97.7 126.2h43.1M137.6 139.9h6.4M137.6 133.2h6.4"/>
<path d="M138.3 125.7l2.5 .5-2.5 .5zM140.8 123v6.6M140.8 130.1v6.3M140.8 136.8v6.3M144.5 139.9h13.8M145.9 131.6h18.7M155.1 139.9v17.4M155.1 139.9l.5 2.5h-1zM161.4 131.6v34.2M161.4 131.6l.5 2.5h-1zM199.2 131.6h30.7M226.8 131.6v34.2"/>
<path d="M226.8 131.6l.5 2.5h-1zM264.4 140v3.9M266.2 139.9l.1 2.7M368.9 132.5l-.4 .3M369.4 130.6v.3M378.9 126.8l-.5 .3M395.6 139.3v.5M257.5 143.9l.3 48.2 6.9-3.8M264.8 144.1l-.4 .2M265.6 154.7l.5 .2M268.7 142l.2 .5 .8 .1M268.7 142h.1"/>
<path d="M268.7 141.9v.1M268.8 141.6l.2 .3a.44 .44 0 0 1 .6-.1 .44 .44 0 0 1 0 .7M268.8 141.5a.87 .87 0 0 1 1.4 .8M269 141.4a.85 .85 0 0 1 1.3 .8M269 141.9l-.3 .5M269.1 141.9v.1M269.7 142.1l-.1 .3M270 147.3a.53 .53 0 0 0-.1 .6 .53 .53 0 0 0 .6 .2M273.3 153.7l-.4 .2M275.8 154.7l.2 32.8M276.7 154.9l.3 32.6-.3 .1M374.6 144l5.9 3.4 .5-.3 .4 .3v.6"/>
<path d="M155.1 169.5v17.4M161.4 178v34.2M226.8 178v34.2M264.7 179.3h.1M340.6 172l.1 32.6M341.4 173.7l-.2 .1M342 174.4l-.2 .1M345 173.2v2l-.2 .1M345.2 175.4l.2 30.7M345.4 173.3v1.9l.3 .1M346.3 173.2l-.4 .2M346.6 163.2l-.4 .2"/>
<path d="M347.9 175.5l-.4 .2M349 163.8l.2 .3M349 163.6v.2M349 163.4v.2M349.2 164.1h.1M349.4 164.1h.1M349.7 162.5l-.7 1.1M349.7 162.6l-.7 1.2M350 162.9l-.8 1.2M350.4 168.8a.5 .5 0 0 0-.1 .6 .5 .5 0 0 0 .5 .2M351.2 163.7l-1.7 .4M352.3 162.9v2.8"/>
<path d="M354.9 178.6l.6 .2M39.3 186.9h6.3M42.4 183.7v6.4M44.3 193.5l.8 .7-2.2 1.4zM56.2 184.8h-2.5l-10.8 10.8M137.6 186.9h6.4M140.8 183.7v6.4M144.5 186.9h13.8M154.6 184.4h1l-.5 2.5zM184.3 185.5v41.3M258.5 195.3l-.3 .3M260.2 197.6l-.4 .2"/>
<path d="M262.6 198.3l-.4 .2M264.7 190.4l-5.8 3.2M274.7 190.8l13.8 3.8M274.9 191.8l13.2 3.6M283.5 197.9v.3l40.3 10.7M284.4 197.4l39.8 10.7M288.9 182.1l-.2 .1M328.7 192.7l-.2 .1M329.3 193.5l-.3 .1M148.2 212.2h16.4M160.9 209.7h1l-.5 2.5zM199 212.5v8.8"/>
<path d="M199 218.1l2.5-.5v1zM199 218.1h6.5M215.8 218.1h6.5M219.8 217.6l2.5 .5-2.5 .5zM222.3 213.8v13M223.9 212.2h6M226.3 209.7h1l-.5 2.5zM265.4 212.3l-.5 .2M265.7 212.6v.7l6.8 1.8M273.3 211.4v.6M277.2 206.2v.6M277.2 206.2h.1"/>
<path d="M277.6 205.2l.5 .2M280 206v.7M280 207.8v.4M283.5 207v.6M329 206v.3l16.9 4.5M329.1 205.6l17.5 4.5M338.9 216.9l-.4 .2M339.8 214.2v.6M340.5 219.1l-.3 .3M340.7 204.7v.2M343 219.8l-.4 .2M345.6 211v.6"/>
<path d="M347 212.4l-.4 .2M347.8 215.1l-2.8 1.5M350.7 212.1a.5 .5 0 0 0-.1 .6 .5 .5 0 0 0 .5 .2M184.3 223.7l2.5-.5v1zM184.3 223.7h12.9M209.4 223.7h12.9M219.8 223.2l2.5 .5-2.5 .5zM347.9 234.7l.4-.2 .8 .2M348.7 234.9v.6l6.8 1.8M357.7 234v.6M360.2 228.5v.6M363 228.3v.6"/>
<path d="M364.4 230.4l.1 .4M366.6 229.2v.6M366.9 229.1l.6 .2"/>
</g>
<g fill="#000">
<circle cx="37.3" cy="66.5" r=".18"/>
<circle cx="271" cy="209.7" r=".18"/>
</g>
<g fill="none" stroke="#000" stroke-width=".71">
<path d="M10.1 10h400.1v277h-400.1zM70.1 7.1v2.9M140.2 7.1v2.9M207.3 5h5.8l-2.9 5zM210.2 0v10M280.2 7.1v2.9M350.2 7.1v2.9M7.2 74.2h2.9M410.2 74.2h2.9M.2 148.5h9.9M5.1 145.6l5 2.9-5 2.9zM410.2 148.5l5-2.9v5.8z"/>
<path d="M410.2 148.5h9.9M7.2 222.7h2.9M410.2 222.7h2.9M70.1 287v2.9M140.2 287v2.9M210.2 287l2.9 5h-5.8zM210.2 287v10M280.2 287v2.9M350.2 287v2.9"/>
</g>
<path d="M230.1 247h180.1v40h-180.1zM275.2 247v40M299 255h111.2M299 247v40M230.1 274h68.9M230.1 261h68.9M299 279h111.2M299 269h111.2M327.9 279v8M368.9 279v8" fill="none" stroke="#000" stroke-width=".51"/>
<path d="M73.5 20.2h254.1" fill="none" stroke="#000" stroke-width=".48"/>
<g fill="#000" stroke="#000" stroke-width=".3">
<path d="M36.6 29.8l2.5-.5v1zM39.9 34.4l2.5-.5v1zM140.8 33.9l2.5 .5-2.5 .5zM144.1 29.3l2.5 .5-2.5 .5zM32.4 56.3h1l-.5 2.5zM32.9 47.2l.5 2.5h-1zM42.1 44.3l.7 .7-2.1 1.4zM144 47.9l2.2 1.4-.8 .7zM151.1 56.3h1l-.5 2.5zM151.6 47.2l.5 2.5h-1zM51.8 78.7h1l-.5 2.5zM52.3 67.8l.5 2.5h-1z"/>
<path d="M38.3 87.5l2.5-.5v.9zM142.4 87l2.5 .5-2.5 .4zM40.7 130.8l1.4 2.1-2.1-1.4zM42.4 126.2l2.5-.5v1zM138.3 125.7l2.5 .5-2.5 .5zM161.4 131.6l.5 2.5h-1zM226.8 131.6l.5 2.5h-1zM155.1 139.9l.5 2.5h-1zM44.3 193.5l.8 .7-2.2 1.4zM154.6 184.4h1l-.5 2.5zM160.9 209.7h1l-.5 2.5zM199 218.1l2.5-.5v1z"/>
<path d="M219.8 217.6l2.5 .5-2.5 .5zM226.3 209.7h1l-.5 2.5zM184.3 223.7l2.5-.5v1zM219.8 223.2l2.5 .5-2.5 .5z"/>
</g>
<text font-size="7.6" x="73.5" y="19">SOPORTE DE DISPLAY (DSPY-AUT-03). DIMENSIONES GENERALES</text>
<text font-size="6.3" x="345" y="285.6">A3</text>
<g font-size="4.8">
<text x="300.6" y="261.8">Soporte del display (DSPY-AUT-03). Bronze</text>
<text x="300.6" y="267.5">ProSauto V04. Dimensiones generales</text>
</g>
<text font-size="4.1" x="329.4" y="275.4">SMK-BRZSMC-04-SOPDISPLAY-GEN03</text>
<g font-size="3.5">
<text x="34.2" y="9.6">6</text>
<text x="104.2" y="9.6">5</text>
<text x="174.2" y="9.6">4</text>
<text x="244.2" y="9.6">3</text>
<text x="314.2" y="9.6">2</text>
<text x="384.2" y="9.6">1</text>
<text x="86.3" y="35.7">310.00</text>
<text x="86.3" y="31.1">330.00</text>
<text x="7.3" y="38.4">D</text>
<text x="410.6" y="38.4">D</text>
<text x="34.2" y="42.6" transform="rotate(-90 34.2 42.6)">35.00</text>
<text x="152.9" y="42.6" transform="rotate(-90 152.9 42.6)">35.00</text>
<text x="53.6" y="63.3" transform="rotate(-90 53.6 63.3)">40.00</text>
<text x="86.3" y="88.8">320.00</text>
<text x="7.4" y="112.6">C</text>
<text x="410.8" y="112.6">C</text>
<text x="86.3" y="127.5">295.00</text>
<text x="156.4" y="168.7" transform="rotate(-90 156.4 168.7)">141.00</text>
<text x="162.7" y="177.2" transform="rotate(-90 162.7 177.2)">242.00</text>
<text x="228" y="177.2" transform="rotate(-90 228 177.2)">242.00</text>
<text x="57" y="185.8">Ajustable en altura 36 mm</text>
<text x="7.4" y="186.9">B</text>
<text x="57" y="189.9">en intervalos de 9 mm.</text>
<text x="410.8" y="186.9">B</text>
<text x="72.5" y="221.3">DSPY-AUT-03-SPDSPY01</text>
<text x="206.3" y="219.4">70.00</text>
<text x="82.5" y="225.5">SCALE 1 : 3</text>
<text x="198" y="224.9">114.00</text>
<text x="231.1" y="251.4">DRAWN</text>
<text x="343.2" y="252.3">SIMUMAK</text>
<text x="7.4" y="261.1">A</text>
<text x="410.8" y="261.1">A</text>
<text x="230.9" y="264.6">CHECKED</text>
<text x="300.3" y="274.5">DWG NO:</text>
<text x="231.3" y="278.2">APPROVED</text>
<text x="299.9" y="282.6">REV</text>
<text x="309.7" y="283.3">02</text>
<text x="328.5" y="283">SIZE</text>
<text x="370.9" y="285.1">SHEET 1 OF 1</text>
<text x="34.2" y="289.9">6</text>
<text x="104.2" y="289.9">5</text>
<text x="174.2" y="289.9">4</text>
<text x="244.2" y="289.9">3</text>
<text x="314.2" y="289.9">2</text>
<text x="384.2" y="289.9">1</text>
</g>
<g font-size="3.3">
<text x="48.2" y="43.9">⌀6.50</text>
<text x="123.6" y="42.1">⌀6.50</text>
<text x="15.5" y="131">⌀3.00 THRU</text>
</g>
<g font-size="2.7">
<text x="234.5" y="256.6">Sergio Torremocha</text>
<text x="277.3" y="255.2">16/04/2014</text>
<text x="277" y="268.7">16/04/2014</text>
<text x="234.2" y="270.2">Antonio García</text>
</g>
</svg>
